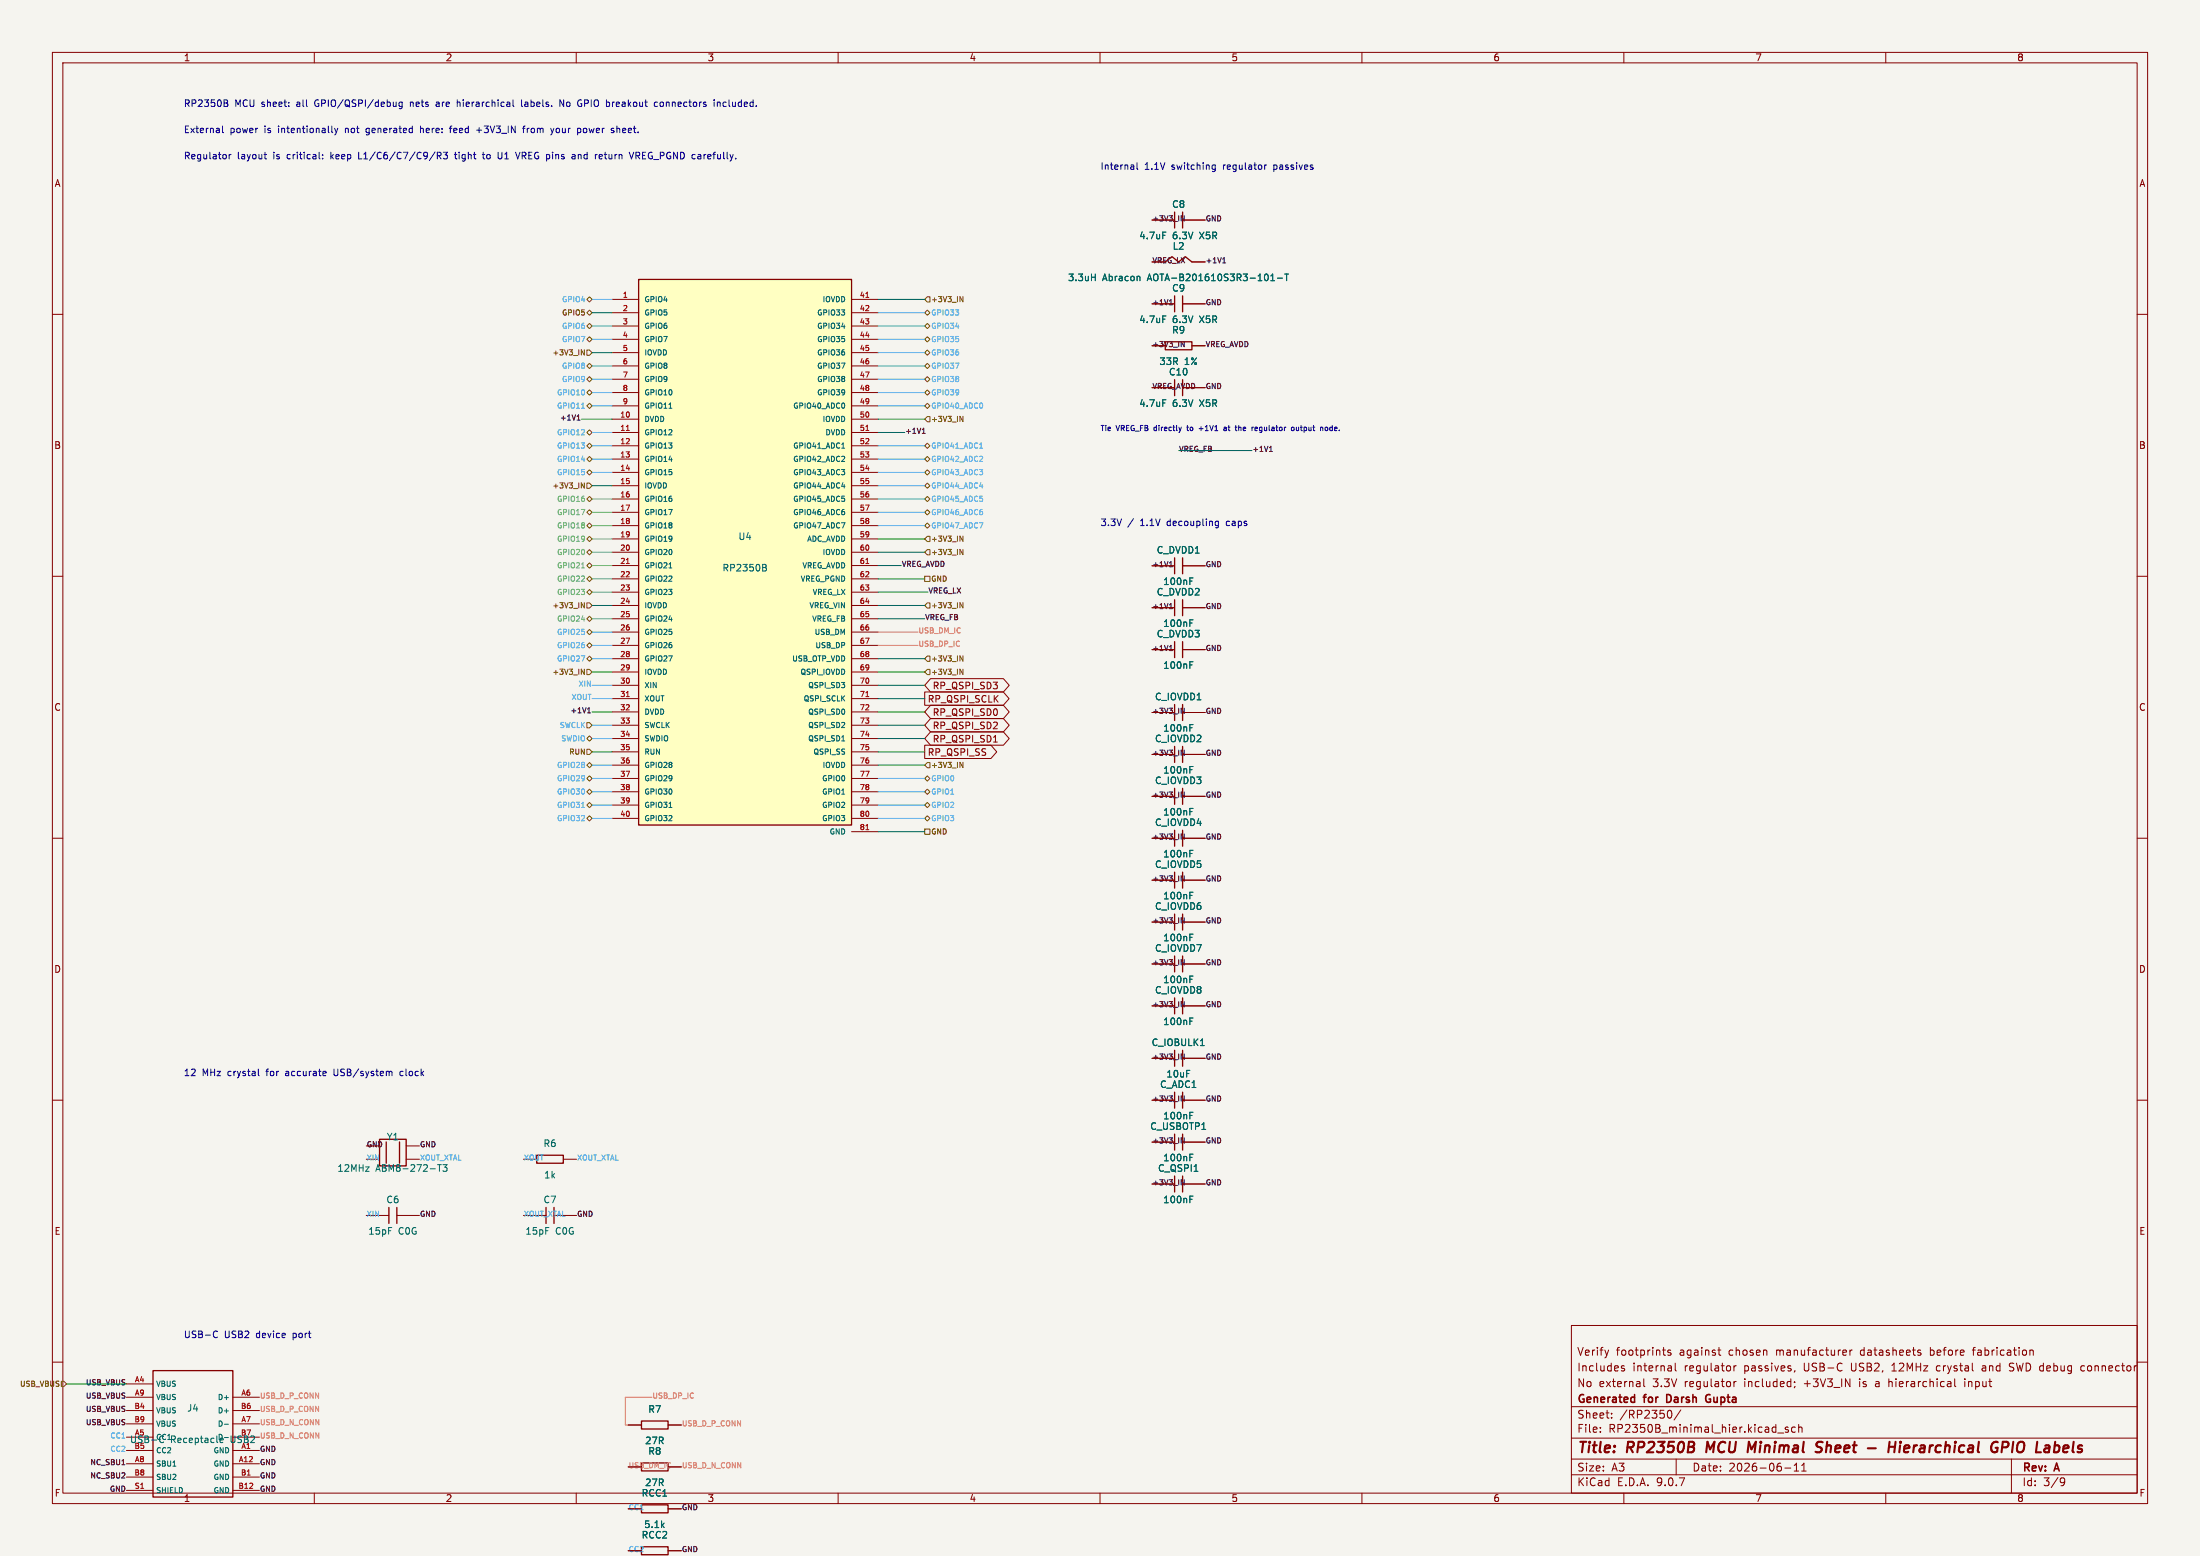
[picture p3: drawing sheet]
<svg xmlns="http://www.w3.org/2000/svg" width="420mm" height="297mm" viewBox="0 0 420 297" stroke-linecap="round" stroke-linejoin="round" font-family="sans-serif">
<path d="M0 0h420v297h-420z" fill="#f5f4ef" stroke="#f5f4ef" stroke-width=".19"/>
<g fill="none" stroke="#840000" stroke-width=".19">
<path d="M10 10h400v277h-400zM12 12h396v273h-396zM60 10v2M110 10v2M160 10v2M210 10v2M260 10v2M310 10v2M360 10v2M10 60h2M408 60h2M10 110h2"/>
<path d="M219.9 116h4.3M225.8 116h4.3M408 110h2M10 160h2M219.9 160h4.3M225.8 160h4.3M408 160h2M219.9 176h4.3M225.8 176h4.3M219.9 192h4.3M225.8 192h4.3M10 210h2"/>
<path d="M219.9 210h4.3M219.9 218h4.3M225.8 210h4.3M225.8 218h4.3M408 210h2M219.9 226h4.3M225.8 226h4.3M300 253h108v32h-108zM307.1 257.7l-.4 1M317.4 257.7h.5M317.7 258.6l.2 .1M318.9 257.8l-.3-.1-.2 .2v.2l.5 .2v.3h-.5"/>
<path d="M327.9 257.7h.6M328.2 257.2v1.3l.3 .2M352.3 257.7l.2 .3-.7 .2M352.4 258.6l-.1 .1M353.2 257.7v1M353.6 257.7l-.3 .1-.1 .2M366.3 257.7l.4 .1M366.3 258.2l.4 .1v.2l-.2 .2h-.3M376.5 257.7h.6M387.6 257.8h.5l.1 .9M10 260h2M300 278.5h108"/>
<path d="M300 274.5h108M300 268.5h108M305.5 273.2v.2M305.5 272.5v.1M307.7 270.5v.2M307.7 269.8v.1M310.1 260.8l-.4-.1-.2 .2 .1 .2 .5 .2v.3h-.6M313.8 263.2v1.3l.2 .2M318.7 269.2a.8 .8 0 0 1 .5 .7 .8 .8 0 0 1-.5 .8M319 260.8l.1 .9M319.1 261.6l-.2 .1M319.1 261l-.2 .1"/>
<path d="M319.8 260.2v1.3l.2 .2M320 278.5v3M320.9 269.1l-1.3 1.9M331 260.7v1M331 263.7v1M331.4 260.7l-.2 .1-.2 .2M331.4 263.7l-.2 .1-.2 .2M339.4 273.5h1.1M341.4 272.5l-.4-.1-.2 .2 .1 .2 .5 .2v.3h-.6M342.5 279.7l.4-.4v1.5M342.6 263.8v.1M342.7 261.6l-.2 .3"/>
<path d="M342.7 264.6l-.2 .3M342.7 272.5l-.4-.1-.3 .3 .2 .6h.5M343.4 272.5l.2-.1 .3 .1 .1 .9M343.4 271.9v1.5M343.9 279.7l.5-.4v1.5M358.1 264.2v.4M360.6 263.2v1.5M360.8 263.7l-.2 .1M361.2 261.7h.8M361.3 260.5l-.1 .1M369.7 260.8v.7M373.2 263.2v1.3l.2 .2"/>
<path d="M375.1 263.2v.1M375.1 263.7v1M378.9 260.7l-.5 .1M378.9 261.1h-.3a.29 .29 0 0 0-.2 .3 .29 .29 0 0 0 .2 .3h.3M383.6 261.6l.6 .1M384 278.5v6.5M384.2 260.2h-.3l-.3 .3 .1 .3 .5 .2M397.9 260.8l-.4-.1-.3 .3 .2 .6h.5M408 260h2M60 285v2M110 285v2M119.9 296h2.6"/>
<path d="M119.9 288h2.6M127.5 296h2.6M127.5 288h2.6M160 285v2M210 285v2M260 285v2M300 281.5h108M310 285v2M340.7 280.2h1.2M342.5 280.8h.9M343.9 280.8h.9M360 285v2"/>
<path d="M393.6 282.1l.5 .1a.99 .99 0 0 1-.4 1.4h-.3M394.2 282.7l-.3 .3h-.3"/>
</g>
<g fill="none" stroke="#840000" stroke-width=".4">
<path d="M326 275.2l-.3 2M333.9 275.2l.5 1.4 .8-1.4M346.8 276l.8 .3a.51 .51 0 0 1 .2 .6 .51 .51 0 0 1-.5 .3h-.4M348 275.3a.85 .85 0 0 0-1.1 .1l-.1 .2M356.6 276.4h1.5M360.7 275.2l-.2 2M361.9 275.2l-.3 2M362.7 275.9l-.1 1.3M362.8 275.2v.2M363.9 275.9l-.3 .3-.1 .7 .2 .3h.4M364.5 276.3l-1 .2M382.2 276.3h.8a.55 .55 0 0 0 .4-.5 .55 .55 0 0 0-.3-.6h-.8l-.2 2"/>
<path d="M384.3 275.2l-.2 2M393 276l.2 .3-.2 .7"/>
</g>
<path d="M311.9 266.7l.1 .1M312 266.2v1.5M312 267.6l-.1 .1M318.5 266.2h-.3v1.5h.3M326.3 267h.2M326.3 266.2a.75 .75 0 0 0-.7 .7 .75 .75 0 0 0 .7 .8l.2-.1" fill="none" stroke="#840000" stroke-width=".3"/>
<g fill="none" stroke="#840000" stroke-width=".25">
<path d="M224.2 114.5v3M225.8 114.5v3M224.2 158.5v3M225.8 158.5v3M224.2 174.5v3M225.8 174.5v3M224.2 190.5v3M225.8 190.5v3M224.2 208.5v3M224.2 216.5v3M225.8 208.5v3M225.8 216.5v3"/>
<path d="M224.2 224.5v3M225.8 224.5v3M122.5 295.2h5v1.6h-5zM122.5 287.2h5v1.6h-5z"/>
</g>
<g fill="none" stroke="#006464" stroke-width=".19">
<path d="M227.1 118.9h.5M227.1 118.3h.7M227.1 178.9h.5M227.1 178.3h.7M227.1 162.9h.5M227.1 162.3h.7M227.1 194.9h.5M227.1 194.3h.7M227.1 212.9h.5M227.1 212.3h.7M227.1 220.9h.5M227.1 220.3h.7"/>
<path d="M227.1 228.9h.5M227.1 228.3h.7"/>
</g>
<path d="M121.9 53.3h40.7v104.2h-40.7z" fill="#ffffc2"/>
<g fill="none" stroke="#840000" stroke-width=".25">
<path d="M121.9 53.3h40.7v104.2h-40.7zM222.5 50l1.2-1 1.3 1 1.3-1 1.2 1M224.2 40.5v3M224.2 56.5v3M225.8 40.5v3M225.8 56.5v3M222.5 65.2h5v1.6h-5zM224.2 72.5v3M225.8 72.5v3M224.2 106.5v3M225.8 106.5v3M224.2 122.5v3"/>
<path d="M224.2 134.5v3M225.8 122.5v3M225.8 134.5v3M224.2 142.5v3M224.2 150.5v3M225.8 142.5v3M225.8 150.5v3M224.2 166.5v3M225.8 166.5v3M224.2 182.5v3M225.8 182.5v3M72.5 217.5h5v5h-5z"/>
<path d="M73.7 218v4M76.3 218v4M224.2 200.5v3M225.8 200.5v3M74.2 230.5v3M75.8 230.5v3M102.5 220.5h5v1.5h-5zM104.2 230.5v3M105.8 230.5v3M29.2 261.6h15.2v24.1h-15.2zM122.5 271.2h5v1.6h-5zM122.5 279.2h5v1.6h-5z"/>
</g>
<g fill="none" stroke="#840000" stroke-width=".19">
<path d="M116.8 57.2h5.1M116.8 59.7h5.1M162.6 57.2h5M162.6 59.7h5M219.9 42h4.3M219.9 50h2.6M219.9 58h4.3M225.8 42h4.3M225.8 58h4.3M227.5 50h2.6M116.8 62.2h5.1M116.8 64.8h5.1"/>
<path d="M116.8 67.3h5.1M116.8 69.9h5.1M116.8 72.4h5.1M116.8 74.9h5.1M116.8 77.5h5.1M162.6 62.2h5M162.6 64.8h5M162.6 67.3h5M162.6 69.9h5M162.6 72.4h5M162.6 74.9h5M162.6 77.5h5"/>
<path d="M219.9 74h4.3M219.9 66h2.6M225.8 74h4.3M227.5 66h2.6M116.8 80h5.1M116.8 82.6h5.1M116.8 85.1h5.1M116.8 87.6h5.1M116.8 90.2h5.1M116.8 92.7h5.1M116.8 95.3h5.1M116.8 97.8h5.1"/>
<path d="M162.6 80h5M162.6 82.6h5M162.6 85.1h5M162.6 87.6h5M162.6 90.2h5M162.6 92.7h5M162.6 95.3h5M162.6 97.8h5M116.8 100.3h5.1M116.8 102.9h5.1M116.8 105.4h5.1M116.8 108h5.1"/>
<path d="M116.8 110.5h5.1M116.8 113h5.1M116.8 115.6h5.1M116.8 118.1h5.1M162.6 100.3h5M162.6 102.9h5M162.6 105.4h5M162.6 108h5M162.6 110.5h5M162.6 113h5M162.6 115.6h5M162.6 118.1h5"/>
<path d="M219.9 108h4.3M219.9 116h4.3M225.8 108h4.3M225.8 116h4.3M116.8 120.7h5.1M116.8 123.2h5.1M116.8 125.7h5.1M116.8 128.3h5.1M116.8 130.8h5.1M116.8 133.4h5.1M116.8 135.9h5.1M116.8 138.4h5.1"/>
<path d="M162.6 120.7h5M162.6 123.2h5M162.6 125.7h5M162.6 128.3h5M162.6 130.8h5M162.6 133.4h5M162.6 135.9h5M162.6 138.4h5M176.5 132.1h15l1.1 1.3-1.1 1.2h-15zM177.6 129.5h14l1.1 1.3-1.1 1.3h-14l-1.1-1.3zM177.6 134.6h14l1.1 1.3-1.1 1.3h-14l-1.1-1.3zM177.6 139.7h14l1.1 1.3-1.1 1.2h-14l-1.1-1.2z"/>
<path d="M177.6 137.2h14l1.1 1.2-1.1 1.3h-14l-1.1-1.3zM219.9 124h4.3M219.9 136h4.3M225.8 124h4.3M225.8 136h4.3M116.8 141h5.1M116.8 143.5h5.1M116.8 146.1h5.1M116.8 148.6h5.1M116.8 151.1h5.1M116.8 153.7h5.1M116.8 156.2h5.1"/>
<path d="M162.6 141h5M162.6 143.5h5M162.6 146.1h5M162.6 148.6h5M162.6 151.1h5M162.6 153.7h5M162.6 156.2h5M162.6 158.8h5M176.5 142.2h12.7l1.1 1.3-1.1 1.3h-12.7zM189.7 141.6h.7M219.9 144h4.3M219.9 152h4.3"/>
<path d="M219.9 160h4.3M225.8 144h4.3M225.8 152h4.3M225.8 160h4.3M219.9 168h4.3M219.9 176h4.3M225.8 168h4.3M225.8 176h4.3M219.9 184h4.3M219.9 192h4.3M225.8 184h4.3M225.8 192h4.3"/>
<path d="M69.9 218.7h2.6M77.5 218.7h2.6M219.9 202h4.3M219.9 210h4.3M219.9 218h4.3M225.8 202h4.3M225.8 210h4.3M225.8 218h4.3M69.9 221.3h2.6M69.9 232h4.3M75.8 232h4.3M77.5 221.3h2.6"/>
<path d="M99.9 221.3h2.6M99.9 232h4.3M105.8 232h4.3M107.5 221.3h2.6M219.9 226h4.3M225.8 226h4.3M24.1 264.2h5.1M24.1 266.7h5.1M24.1 269.2h5.1M24.1 271.8h5.1M24.1 274.3h5.1M24.1 276.9h5.1"/>
<path d="M24.1 279.4h5.1M44.4 266.7h5.1M44.4 269.2h5.1M44.4 271.8h5.1M44.4 274.3h5.1M44.4 276.9h5.1M44.4 279.4h5.1M119.9 272h2.6M119.9 280h2.6M127.5 272h2.6M127.5 280h2.6M24.1 281.9h5.1"/>
<path d="M24.1 284.5h5.1M44.4 281.9h5.1M44.4 284.5h5.1M119.9 288h2.6M119.9 296h2.6M127.5 288h2.6M127.5 296h2.6"/>
</g>
<g fill="none" stroke="#006464" stroke-width=".19">
<path d="M208.4 52.9h.7M209.1 52.3v1.3M217.4 52.7l.2 .2v.7M222 44.3h.6M241.8 52.3a.79 .79 0 0 1 0 1.3M242.6 53.6h.7M242.6 52.7l.4-.4v1.3M243.9 53.1h.9M245.3 52.3h.7M245.6 52.3v1.3M127.7 77.9h.6M161.2 77.1v.6"/>
<path d="M222 76.3h.6M222 60.3h.6M160.6 88.1h.7M160.6 89.6h.7l-.4 .4M160.6 99.8h.7l-.4 1M160.7 85.5h.6M160.7 92.8h.6M161.2 87.2v.3M161.2 90.1v.4M161.2 95.2v.4M161.2 97.7v.4M127.7 108.4h.6"/>
<path d="M145.6 107.7l.6 .1 .1 .3-.3 .2M145.6 108.3h.4M146 108.3l.3 .3v.3l-.7 .1M227.1 110.9h.5M227.1 110.3h.7M227.1 118.9h.5M227.1 118.3h.7M227.1 126.9h.5M227.1 126.3h.7M227.1 138.9h.5M227.1 138.3h.7M127.7 154.1h.6"/>
<path d="M160.7 141.4h.6M227.1 146.9h.5M227.1 146.3h.7M227.1 154.9h.5M227.1 154.3h.7M227.1 170.9h.5M227.1 170.3h.7M227.1 162.9h.5M227.1 162.3h.7M227.1 178.9h.5M227.1 178.3h.7M227.1 186.9h.5"/>
<path d="M227.1 186.3h.7M227.1 194.9h.5M227.1 194.3h.7M229.2 199.6h.7M227.1 212.9h.5M227.1 212.3h.7M83.9 222.3v1.3M85.3 222.3l-.4 .5 .4 .1v.6l-.2 .1-.5-.1M227.1 228.9h.5M227.1 228.3h.7M227.1 220.9h.5M227.1 220.3h.7"/>
<path d="M33 279.9h.6M42.8 271.9h.8M42.8 274.4h.8"/>
</g>
<path d="M165.3 56.8h.6M119.6 82.2h.5M165.3 82.2h.6M119.6 107.6h.5M165.3 107.6h.6M119.6 133h.5M165.3 133h.6M165.3 158.4h.6" fill="none" stroke="#a90000" stroke-width=".19"/>
<g fill="none" stroke="#725600" stroke-width=".19">
<path d="M112.5 56.6l.5 .6-.5 .5-.5-.5zM112.5 59.2l.5 .5-.5 .5-.5-.5zM176.5 59.7l.5-.5 .5 .5-.5 .5zM177 56.6h.5v1.1h-.5l-.5-.5zM183.3 56.6l.5 1v-1M111 66.8l.5 1v-1M112 66.8h.5l.5 .5-.5 .5h-.5zM112.5 61.7l.5 .5-.5 .5-.5-.5zM112.5 64.3l.5 .5-.5 .5-.5-.5zM112.5 74.4l.5 .5-.5 .5-.5-.5zM112.5 77l.5 .5-.5 .5-.5-.5zM112.5 71.9l.5 .5-.5 .5-.5-.5z"/>
<path d="M112.5 69.3l.5 .6-.5 .5-.5-.5zM176.5 72.4l.5-.5 .5 .5-.5 .5zM176.5 69.9l.5-.6 .5 .6-.5 .5zM176.5 64.8l.5-.5 .5 .5-.5 .5zM176.5 67.3l.5-.5 .5 .5-.5 .5zM176.5 77.5l.5-.5 .5 .5-.5 .5zM176.5 62.2l.5-.5 .5 .5-.5 .5zM177 74.4l.5 .5-.5 .5-.5-.5zM177 79.5h.5v1h-.5l-.5-.5zM183.3 79.5l.5 1v-1M111 92.2l.5 1v-1M112 92.2h.5l.5 .5-.5 .5h-.5z"/>
<path d="M112.5 84.6l.5 .5-.5 .5-.5-.5zM112.5 82l.5 .6-.5 .5-.5-.5zM112.5 99.8l.5 .5-.5 .5-.5-.5zM112.5 94.7l.5 .6-.5 .5-.5-.5zM112.5 89.7l.5 .5-.5 .5-.5-.5zM112.5 97.3l.5 .5-.5 .5-.5-.5zM112.5 87.1l.5 .5-.5 .5-.5-.5zM176.5 92.7l.5-.5 .5 .5-.5 .5zM176.5 90.2l.5-.5 .5 .5-.5 .5zM176.5 87.6l.5-.5 .5 .5-.5 .5zM176.5 85.1l.5-.5 .5 .5-.5 .5zM176.5 97.8l.5-.5 .5 .5-.5 .5z"/>
<path d="M176.5 95.3l.5-.6 .5 .6-.5 .5zM111 115l.5 1v-1M112 115.1h.5l.5 .5-.5 .5h-.5zM112.5 117.6l.5 .5-.5 .5-.5-.5zM112.5 110l.5 .5-.5 .5-.5-.5zM112.5 107.4l.5 .6-.5 .5-.5-.5zM112.5 102.4l.5 .5-.5 .5-.5-.5zM112.5 104.9l.5 .5-.5 .5-.5-.5zM112.5 112.5l.5 .5-.5 .5-.5-.5zM176.5 110h1v1h-1zM176.5 100.3l.5-.5 .5 .5-.5 .5zM177 104.9h.5v1h-.5l-.5-.5z"/>
<path d="M177 115.1h.5v1h-.5l-.5-.5zM177 102.4h.5v1h-.5l-.5-.5zM183.3 104.9l.5 1v-1M183.3 102.3l.5 1v-1M183.3 115l.5 1v-1M111 127.7l.5 1v-1M112 127.8h.5l.5 .5-.5 .5h-.5zM112 137.9h.5l.5 .5-.5 .5h-.5zM112.5 120.1l.5 .6-.5 .5-.5-.5zM112.5 122.7l.5 .5-.5 .5-.5-.5zM112.5 125.2l.5 .5-.5 .5-.5-.5zM177 127.8h.5v1h-.5l-.5-.5z"/>
<path d="M177 125.2h.5v1h-.5l-.5-.5zM183.3 125.2l.5 1v-1M183.3 127.7l.5 1v-1M112 143h.5l.5 .5-.5 .5h-.5zM112.5 150.6l.5 .5-.5 .5-.5-.5zM112.5 155.7l.5 .5-.5 .5-.5-.5zM112.5 153.2l.5 .5-.5 .5-.5-.5zM112.5 148.1l.5 .5-.5 .5-.5-.5zM112.5 145.5l.5 .6-.5 .5-.5-.5zM112.5 140.5l.5 .5-.5 .5-.5-.5zM176.5 156.2l.5-.5 .5 .5-.5 .5zM176.5 151.1l.5-.5 .5 .5-.5 .5z"/>
<path d="M176.5 158.2h1v1.1h-1zM176.5 153.7l.5-.5 .5 .5-.5 .5zM176.5 148.6l.5-.5 .5 .5-.5 .5zM177 145.5h.5v1.1h-.5l-.5-.5zM183.3 145.5l.5 1v-1M11.7 263.7h.5l.5 .5-.5 .5h-.5z"/>
</g>
<g fill="none" stroke="#46a5eb" stroke-width=".19">
<path d="M113 57.2h3.8M167.6 59.7h8.9M111 77.9h.6M113 62.2h3.8M113 64.8h3.8M113 69.9h3.8M113 72.4h3.8M113 74.9h3.8M113 77.5h3.8M167.6 62.2h8.9M167.6 64.8h8.9M167.6 69.9h8.9"/>
<path d="M167.6 72.4h8.9M167.6 74.9h8.9M167.6 67.3h8.9M167.6 77.5h8.9M113 87.6h3.8M113 90.2h3.8M113 85.1h3.8M113 82.6h3.8M167.6 87.6h8.9M167.6 90.2h8.9M167.6 85.1h8.9M167.6 95.3h8.9"/>
<path d="M167.6 97.8h8.9M167.6 92.7h8.9M187 85.5h.6M167.6 100.3h8.9M113 138.4h3.8M113 133.4h3.8M113 130.8h3.8M113 125.7h3.8M113 123.2h3.8M113 120.7h3.8M111 154.1h.6M113 151.1h3.8"/>
<path d="M113 156.2h3.8M113 153.7h3.8M113 148.6h3.8M113 141h3.8M113 146.1h3.8M167.6 151.1h8.9M167.6 156.2h8.9M167.6 153.7h8.9M167.6 148.6h8.9"/>
</g>
<path d="M113 97.8h3.8M113 95.3h3.8M111 108.4h.6M113 118.1h3.8M113 108h3.8M113 100.3h3.8M113 105.4h3.8M113 110.5h3.8M113 113h3.8M113 102.9h3.8" fill="none" stroke="#78b969" stroke-width=".19"/>
<g fill="none" stroke="#0f0f0f" stroke-width=".19">
<path d="M223.3 58.2h.5M223.4 57.4l.1-.2v1M225.5 41.2l.6 1v-1M233.4 50.2h.6M233.5 49.4l.2-.2v1M110.3 79.4l.2-.2v1M225.5 65.2l.6 1v-1M110.2 80.2h.5M176.1 82.7h.5M176.2 82l.1-.3v1M242.3 86.2h.6M242.4 85.4l.2-.2v1"/>
<path d="M223.3 116.2h.5M223.3 108.2h.5M223.4 107.4l.1-.2v1M223.4 115.4l.1-.2v1M112.2 136.1h.5M112.3 135.3l.2-.2v1M223.3 124.2h.5M223.4 123.4l.1-.2v1M225.5 135.2l.6 1v-1M225.5 143.2l.6 1v-1M225.5 151.2l.6 1v-1M225.5 159.2l.6 1v-1"/>
<path d="M225.5 167.2l.6 1v-1M225.5 175.2l.6 1v-1M225.5 183.2l.6 1v-1M225.5 191.2l.6 1v-1M225.5 201.2l.6 1v-1M225.5 209.2l.6 1v-1M225.5 217.2l.6 1v-1M225.5 225.2l.6 1v-1M23.3 279.6h.5"/>
</g>
<g fill="none" stroke="#009600" stroke-width=".19">
<path d="M113 59.7h3.8M167.6 57.2h8.9M113 67.3h3.8M111 80h5.8M113 92.7h3.8M167.6 80h8.9M167.6 82.6h5.1M225 86h14M113 115.6h3.8M167.6 105.4h8.9M167.6 108h4.5M167.6 113h9.5"/>
<path d="M167.6 102.9h8.9M167.6 115.6h8.9M167.6 110.5h8.9M167.6 118.1h8.9M113 135.9h3.8M113 128.3h3.8M167.6 135.9h8.9M167.6 130.8h8.9M167.6 128.3h8.9M167.6 133.4h8.9M167.6 125.7h8.9M167.6 138.4h8.9"/>
<path d="M113 143.5h3.8M167.6 143.5h8.9M167.6 146.1h8.9M167.6 141h8.9M167.6 158.8h8.9M12.7 264.2h11.4"/>
</g>
<path d="M167.6 123.2h7.7M167.6 120.7h7.7M124.5 266.7h-5.1v5.3h.5" fill="none" stroke="#f57855" stroke-width=".19"/>
<g fill="none" stroke="#0000c2" stroke-width=".19">
<path d="M42.8 19.1l.6 .1v.2l-.2 .3M42.8 19.7h.4M43.2 19.7l.3 .2-.1 .3-.6 .1M75.6 19.5v.8M76.8 19.5h-.4l-.2 .2 .1 .6h.5M76.8 19.5v1l-.3 .3-.3-.1M78.3 19.5v.8M78.5 19.5l-.2 .1M83.7 19.5h-.4M83.7 19.8h-.3l-.2 .2 .1 .3h.4M87.3 19.6l.4-.1 .1 .2M87.3 19.1v1.2"/>
<path d="M97.9 19.1v1l.2 .2M99.6 19.1v1l.1 .2M100.4 19.5h-.2M100.4 19.8l-.2 .2 .2 .3M107.6 19.1v1.2l-.7-1.2v1.2M125 19.5h.5M126.5 19.5h-.3l-.2 .2 .1 .5 .1 .1h.3M136.3 19.1v.1M136.3 19.5v.8M136.9 19.6l.2-.1h.3l.1 .8M136.9 19.5v.8M138.1 19.6v.6"/>
<path d="M42.5 24.1v1l.2 .2M43.7 29.5v.8M44.1 29.5l-.4 .2M50.4 29.5h.5M50.6 30.1l.3 .2M61 30.3h.1M61.6 30.2v.1M61.6 29.5v.2M63.3 24.1v1l.2 .2M63.9 24.5l.3 .8M64.2 25.3l-.3 .5M64.5 24.5l-.3 .8"/>
<path d="M68.5 29.1v1.2h.6M69.9 25.7l.2 .1M70.1 24.5l-.2 .2v.4l.2 .2M75.6 20.2v.1M80.3 24.1v1.2M80.6 24.5l-.3 .1M83.1 29l-1.1 1.6M83.5 29.7h.6l.1-.2-.1-.3-.6-.1v1.2M83.8 29.7l.4 .6M84.6 29.1h.8l-.4 .4 .4 .2v.5l-.2 .1-.6-.1M85.8 24.5h.5M86.3 24.1l-.3 .1v1.1"/>
<path d="M86.7 29.5h.5M86.9 29.1v1l.3 .2M91 24.8h.9M91.5 24.4v.9M92.1 29.5h.5M92.2 29.1v1l.4 .2M95.8 29.1v1.1l-.2 .1h-.4M99.3 29.1l-.5 1.2M99.7 24.5h.5M100.2 24.1l-.3 .1v1.1M100.7 24.5v.8M100.8 24.5l-.1 .2"/>
<path d="M105.1 24.5l.3 .8M105.4 25.3l-.1 .3M105.7 24.5l-.3 .8M106.4 24.5l-.2 .2v.4l.2 .2M109.7 29.5l.1 .8M109.8 30.3h-.1M109.8 29.8h-.1M110.4 29.5v.8M110.6 29.5l-.2 .1M111.6 24.5l-.2 .2v.4l.2 .2M114.4 29.5h.4l.2 .3-.6 .1M114.4 30.3h.5"/>
<path d="M117.8 24.1v1.2M118.3 24.5h-.3l-.2 .1M121 29.1l-.4 1.2M121.7 29.7l.4 .6M122 29.1h-.6v1.2M122 29.7h-.6M125 20.3h.5M216.4 31.5l.1 .8M216.5 32.3h-.2M216.5 31.8h-.2M217.1 31.1v1l.1 .2M231.5 32.3h.5"/>
<path d="M231.5 31.5h.5M232 31.5v1l-.2 .3-.4-.1M241.4 31.5v.8M241.8 31.5l-.4 .2M225.5 81.5l-.2 .7M226.5 81.5h.4M228.9 81.8h.8M232.1 99.5h.5M232.6 99.5v1l-.2 .3-.3-.1M233.7 81.6h.4v.6M234.1 81.8l-.5 .2 .2 .2h.3M236.5 81.2v1"/>
<path d="M236.8 81.5l-.3 .1M239.6 81.9l.5-.1-.1-.2-.3-.1-.1 .2v.5h.4M246.6 81.6h.4v.6l-.4-.1zM247.5 81.5v.7h.4M253 81.6h.4v.6l-.4-.1zM232.1 100.3h.5M49.3 204.1v1l.2 .2M63.8 204.1v1l.2 .2M74.5 204.5l.3 .2v.6M76.8 204.5h-.3l-.2 .2 .1 .5 .4 .1M41 254.1l.5 .1M41.5 255.2l-.5 .1"/>
</g>
<g font-size="2.8" fill="#840000">
<text x="301" y="277.9">Title:</text>
<text x="310.6" y="277.9">RP2350B</text>
<text x="326.6" y="277.9">MCU</text>
<text x="335.3" y="277.9">Minimal</text>
<text x="349.1" y="277.9">Sheet</text>
<text x="359.8" y="277.9">-</text>
<text x="364.6" y="277.9">Hierarchical</text>
<text x="385" y="277.9">GPIO</text>
<text x="394.3" y="277.9">Labels</text>
</g>
<g font-size="2.1" fill="#840000">
<text x="301" y="262">Includes</text>
<text x="301" y="259">Verify</text>
<text x="308.5" y="259">footprints</text>
<text x="311.6" y="262">internal</text>
<text x="320.7" y="259">against</text>
<text x="321.6" y="262">regulator</text>
<text x="330.2" y="259">chosen</text>
<text x="333.1" y="262">passives,</text>
<text x="339.3" y="259">manufacturer</text>
<text x="344.6" y="262">USB-C</text>
<text x="353.8" y="262">USB2,</text>
<text x="355.6" y="259">datasheets</text>
<text x="361.7" y="262">12MHz</text>
<text x="369" y="259">before</text>
<text x="370.4" y="262">crystal</text>
<text x="377.4" y="259">fabrication</text>
<text x="379.2" y="262">and</text>
<text x="384.6" y="262">SWD debug</text>
<text x="398.6" y="262">connector</text>
<text x="301" y="268.2">Generated</text>
<text x="301" y="265">No</text>
<text x="305.2" y="265">external</text>
<text x="313.9" y="268.2">for</text>
<text x="315.6" y="265">3.3V</text>
<text x="318.8" y="268.2">Darsh</text>
<text x="321.7" y="265">regulator</text>
<text x="326.9" y="268.2">Gupta</text>
<text x="333.3" y="265">included;</text>
<text x="344.8" y="265">+3V3_IN</text>
<text x="355.5" y="265">is</text>
<text x="358.7" y="265">a</text>
<text x="361.4" y="265">hierarchical</text>
<text x="376" y="265">input</text>
<text x="301" y="273.7">File:</text>
<text x="301" y="271">Sheet:</text>
<text x="307.1" y="273.7">RP2350B_minimal_hier.kicad_sch</text>
<text x="309.2" y="271">/RP2350/</text>
<text x="301" y="281.1">Size:</text>
<text x="307.6" y="281.1">A3</text>
<text x="323" y="281.1">Date:</text>
<text x="330" y="281.1">2026-06-11</text>
<text x="386" y="281.3">Rev:</text>
<text x="392.4" y="281.3">A</text>
<text x="301" y="283.9">KiCad</text>
<text x="308.7" y="283.9">E.D.A.</text>
<text x="316.3" y="283.9">9.0.7</text>
<text x="386" y="283.9">Id:</text>
<text x="390.1" y="283.9">3/9</text>
</g>
<g font-size="1.8" fill="#840000">
<text x="35" y="11.9">1</text>
<text x="85" y="11.9">2</text>
<text x="135" y="11.9">3</text>
<text x="185" y="11.9">4</text>
<text x="235" y="11.9">5</text>
<text x="285" y="11.9">6</text>
<text x="335" y="11.9">7</text>
<text x="385" y="11.9">8</text>
<text x="10.3" y="35.9">A</text>
<text x="408.3" y="35.9">A</text>
<text x="10.3" y="85.9">B</text>
<text x="408.2" y="85.9">B</text>
<text x="178" y="131.8">RP_QSPI_SD3</text>
<text x="10.3" y="135.9">C</text>
<text x="177" y="134.3">RP_QSPI_SCLK</text>
<text x="178" y="136.8">RP_QSPI_SD0</text>
<text x="408.2" y="135.9">C</text>
<text x="178" y="141.9">RP_QSPI_SD1</text>
<text x="178" y="139.4">RP_QSPI_SD2</text>
<text x="177" y="144.5">RP_QSPI_SS</text>
<text x="10.3" y="185.9">D</text>
<text x="408.2" y="185.9">D</text>
<text x="10.3" y="235.9">E</text>
<text x="408.3" y="235.9">E</text>
<text x="10.3" y="285.9">F</text>
<text x="35" y="286.9">1</text>
<text x="85" y="286.9">2</text>
<text x="135" y="286.9">3</text>
<text x="185" y="286.9">4</text>
<text x="235" y="286.9">5</text>
<text x="285" y="286.9">6</text>
<text x="335" y="286.9">7</text>
<text x="385" y="286.9">8</text>
<text x="408.3" y="285.9">F</text>
</g>
<g font-size="1.8" fill="#0000c2">
<text x="35" y="20.6">RP2350B</text>
<text x="44.8" y="20.6">MCU sheet:</text>
<text x="56.9" y="20.6">all</text>
<text x="60.5" y="20.6">GPIO/QSPI/debug</text>
<text x="79" y="20.6">nets</text>
<text x="84.1" y="20.6">are</text>
<text x="88.3" y="20.6">hierarchical</text>
<text x="100.8" y="20.6">labels.</text>
<text x="108.3" y="20.6">No</text>
<text x="112" y="20.6">GPIO breakout</text>
<text x="127" y="20.6">connectors</text>
<text x="138.6" y="20.6">included.</text>
<text x="35" y="25.6">External</text>
<text x="43.9" y="25.6">power</text>
<text x="50.6" y="25.6">is</text>
<text x="53.4" y="25.6">intentionally</text>
<text x="66.4" y="25.6">not</text>
<text x="70.5" y="25.6">generated</text>
<text x="81.1" y="25.6">here:</text>
<text x="87" y="25.6">feed</text>
<text x="92.2" y="25.6">+3V3_IN</text>
<text x="101.4" y="25.6">from</text>
<text x="106.9" y="25.6">your</text>
<text x="112.1" y="25.6">power</text>
<text x="118.8" y="25.6">sheet.</text>
<text x="35" y="30.6">Regulator</text>
<text x="45.3" y="30.6">layout</text>
<text x="52.3" y="30.6">is</text>
<text x="55.1" y="30.6">critical:</text>
<text x="63.6" y="30.6">keep</text>
<text x="69.1" y="30.6">L1/C6/C7/C9/R3</text>
<text x="87.7" y="30.6">tight</text>
<text x="93.3" y="30.6">to</text>
<text x="96.3" y="30.6">U1</text>
<text x="100" y="30.6">VREG pins</text>
<text x="111.1" y="30.6">and</text>
<text x="115.7" y="30.6">return</text>
<text x="122.5" y="30.6">VREG_PGND carefully.</text>
<text x="210" y="32.6">Internal</text>
<text x="218.5" y="32.6">1.1V</text>
<text x="223.8" y="32.6">switching</text>
<text x="233.8" y="32.6">regulator</text>
<text x="243.6" y="32.6">passives</text>
<text x="210" y="100.6">3.3V</text>
<text x="215.3" y="100.6">/</text>
<text x="217.8" y="100.6">1.1V</text>
<text x="223.1" y="100.6">decoupling</text>
<text x="234.6" y="100.6">caps</text>
<text x="35" y="205.6">12</text>
<text x="38.6" y="205.6">MHz</text>
<text x="43.6" y="205.6">crystal</text>
<text x="51.2" y="205.6">for</text>
<text x="55" y="205.6">accurate</text>
<text x="64.4" y="205.6">USB/system</text>
<text x="77.2" y="205.6">clock</text>
<text x="35" y="255.6">USB-C</text>
<text x="42.8" y="255.6">USB2</text>
<text x="49" y="255.6">device</text>
<text x="56.2" y="255.6">port</text>
</g>
<g font-size="1.8" fill="#006464">
<text x="223.7" y="39.9">C8</text>
<text x="217.4" y="45.9">4.7uF</text>
<text x="223.8" y="47.9">L2</text>
<text x="223.8" y="45.9">6.3V</text>
<text x="229.1" y="45.9">X5R</text>
<text x="203.8" y="53.9">3.3uH</text>
<text x="210.5" y="53.9">Abracon</text>
<text x="219.2" y="53.9">AOTA-B201610S3R3-101-T</text>
<text x="223.7" y="55.9">C9</text>
<text x="217.4" y="61.9">4.7uF</text>
<text x="223.7" y="63.9">R9</text>
<text x="223.8" y="61.9">6.3V</text>
<text x="229.1" y="61.9">X5R</text>
<text x="221.2" y="69.9">33R</text>
<text x="223.1" y="71.9">C10</text>
<text x="226.1" y="69.9">1%</text>
<text x="217.4" y="77.9">4.7uF</text>
<text x="223.8" y="77.9">6.3V</text>
<text x="229.1" y="77.9">X5R</text>
<text x="140.9" y="103.3">U4</text>
<text x="220.7" y="105.9">C_DVDD1</text>
<text x="137.8" y="109.3">RP2350B</text>
<text x="220.7" y="113.9">C_DVDD2</text>
<text x="222" y="111.9">100nF</text>
<text x="222" y="119.9">100nF</text>
<text x="220.7" y="121.9">C_DVDD3</text>
<text x="222" y="127.9">100nF</text>
<text x="220.4" y="133.9">C_IOVDD1</text>
<text x="220.4" y="141.9">C_IOVDD2</text>
<text x="222" y="139.9">100nF</text>
<text x="220.4" y="149.9">C_IOVDD3</text>
<text x="222" y="147.9">100nF</text>
<text x="222" y="155.9">100nF</text>
<text x="220.4" y="157.9">C_IOVDD4</text>
<text x="220.4" y="165.9">C_IOVDD5</text>
<text x="222" y="163.9">100nF</text>
<text x="220.4" y="173.9">C_IOVDD6</text>
<text x="222" y="171.9">100nF</text>
<text x="222" y="179.9">100nF</text>
<text x="220.4" y="181.9">C_IOVDD7</text>
<text x="220.4" y="189.9">C_IOVDD8</text>
<text x="222" y="187.9">100nF</text>
<text x="222" y="195.9">100nF</text>
<text x="219.8" y="199.9">C_IOBULK1</text>
<text x="221.4" y="207.9">C_ADC1</text>
<text x="222.6" y="205.9">10uF</text>
<text x="219.5" y="215.9">C_USBOTP1</text>
<text x="222" y="213.9">100nF</text>
<text x="73.7" y="217.9">Y1</text>
<text x="103.7" y="219.1">R6</text>
<text x="222" y="221.9">100nF</text>
<text x="64.3" y="223.9">12MHz</text>
<text x="71.7" y="223.9">ABM8-272-T3</text>
<text x="103.8" y="225.1">1k</text>
<text x="221" y="223.9">C_QSPI1</text>
<text x="73.7" y="229.9">C6</text>
<text x="103.7" y="229.9">C7</text>
<text x="222" y="229.9">100nF</text>
<text x="70.2" y="235.9">15pF</text>
<text x="76" y="235.9">C0G</text>
<text x="100.2" y="235.9">15pF</text>
<text x="106" y="235.9">C0G</text>
<text x="35.6" y="269.6">J4</text>
<text x="123.7" y="269.9">R7</text>
<text x="24.7" y="275.6">USB-C</text>
<text x="32.5" y="275.6">Receptacle</text>
<text x="44.1" y="275.6">USB2</text>
<text x="123.1" y="275.9">27R</text>
<text x="123.7" y="277.9">R8</text>
<text x="122.4" y="285.9">RCC1</text>
<text x="123.1" y="283.9">27R</text>
<text x="122.4" y="293.9">RCC2</text>
<text x="122.9" y="291.9">5.1k</text>
</g>
<g font-size="1.4" fill="#0f0f0f">
<text x="219.9" y="42.5">+3V3_IN</text>
<text x="230.1" y="42.5">GND</text>
<text x="219.9" y="50.5">VREG_LX</text>
<text x="230.1" y="50.5">+1V1</text>
<text x="219.9" y="58.5">+1V1</text>
<text x="230.1" y="58.5">GND</text>
<text x="219.9" y="66.5">+3V3_IN</text>
<text x="230.1" y="66.5">VREG_AVDD</text>
<text x="219.9" y="74.5">VREG_AVDD</text>
<text x="230.1" y="74.5">GND</text>
<text x="106.8" y="80.5">+1V1</text>
<text x="172.7" y="83">+1V1</text>
<text x="225" y="86.5">VREG_FB</text>
<text x="239" y="86.5">+1V1</text>
<text x="172.1" y="108.4">VREG_AVDD</text>
<text x="177.1" y="113.5">VREG_LX</text>
<text x="219.9" y="108.5">+1V1</text>
<text x="230.1" y="108.5">GND</text>
<text x="176.5" y="118.6">VREG_FB</text>
<text x="219.9" y="116.5">+1V1</text>
<text x="230.1" y="116.5">GND</text>
<text x="219.9" y="124.5">+1V1</text>
<text x="230.1" y="124.5">GND</text>
<text x="108.8" y="136.3">+1V1</text>
<text x="219.9" y="136.5">+3V3_IN</text>
<text x="230.1" y="136.5">GND</text>
<text x="219.9" y="144.5">+3V3_IN</text>
<text x="230.1" y="144.5">GND</text>
<text x="219.9" y="152.5">+3V3_IN</text>
<text x="230.1" y="152.5">GND</text>
<text x="219.9" y="160.5">+3V3_IN</text>
<text x="230.1" y="160.5">GND</text>
<text x="219.9" y="168.5">+3V3_IN</text>
<text x="230.1" y="168.5">GND</text>
<text x="219.9" y="176.5">+3V3_IN</text>
<text x="230.1" y="176.5">GND</text>
<text x="219.9" y="184.5">+3V3_IN</text>
<text x="230.1" y="184.5">GND</text>
<text x="219.9" y="192.5">+3V3_IN</text>
<text x="230.1" y="192.5">GND</text>
<text x="219.9" y="202.5">+3V3_IN</text>
<text x="230.1" y="202.5">GND</text>
<text x="219.9" y="210.5">+3V3_IN</text>
<text x="230.1" y="210.5">GND</text>
<text x="69.9" y="219.2">GND</text>
<text x="80.1" y="219.2">GND</text>
<text x="219.9" y="218.5">+3V3_IN</text>
<text x="230.1" y="218.5">GND</text>
<text x="219.9" y="226.5">+3V3_IN</text>
<text x="230.1" y="226.5">GND</text>
<text x="80.1" y="232.5">GND</text>
<text x="110.1" y="232.5">GND</text>
<text x="16.3" y="267.2">USB_VBUS</text>
<text x="16.3" y="264.6">USB_VBUS</text>
<text x="16.3" y="269.7">USB_VBUS</text>
<text x="16.3" y="272.2">USB_VBUS</text>
<text x="17.1" y="279.9">NC_SBU1</text>
<text x="49.5" y="277.3">GND</text>
<text x="49.5" y="279.9">GND</text>
<text x="17.1" y="282.4">NC_SBU2</text>
<text x="20.8" y="284.9">GND</text>
<text x="49.5" y="282.4">GND</text>
<text x="49.5" y="284.9">GND</text>
<text x="130.1" y="288.5">GND</text>
<text x="130.1" y="296.5">GND</text>
</g>
<g font-size="1.4" fill="#46a5eb">
<text x="107.1" y="57.9">GPIO4</text>
<text x="107.1" y="63">GPIO6</text>
<text x="107.1" y="65.5">GPIO7</text>
<text x="177.7" y="65.5">GPIO35</text>
<text x="177.7" y="60.4">GPIO33</text>
<text x="177.7" y="63">GPIO34</text>
<text x="107.1" y="70.6">GPIO8</text>
<text x="177.7" y="70.6">GPIO37</text>
<text x="177.7" y="68">GPIO36</text>
<text x="106.2" y="75.7">GPIO10</text>
<text x="107.1" y="73.1">GPIO9</text>
<text x="177.7" y="73.1">GPIO38</text>
<text x="177.7" y="75.7">GPIO39</text>
<text x="106.2" y="83.3">GPIO12</text>
<text x="106.2" y="78.2">GPIO11</text>
<text x="177.7" y="78.2">GPIO40_ADC0</text>
<text x="106.2" y="85.8">GPIO13</text>
<text x="106.2" y="88.4">GPIO14</text>
<text x="177.7" y="88.4">GPIO42_ADC2</text>
<text x="177.7" y="85.8">GPIO41_ADC1</text>
<text x="106.2" y="90.9">GPIO15</text>
<text x="177.7" y="93.4">GPIO44_ADC4</text>
<text x="177.7" y="90.9">GPIO43_ADC3</text>
<text x="177.7" y="96">GPIO45_ADC5</text>
<text x="177.7" y="101.1">GPIO47_ADC7</text>
<text x="177.7" y="98.5">GPIO46_ADC6</text>
<text x="106.2" y="121.4">GPIO25</text>
<text x="106.2" y="123.9">GPIO26</text>
<text x="106.2" y="126.5">GPIO27</text>
<text x="110.3" y="131.3">XIN</text>
<text x="109" y="133.8">XOUT</text>
<text x="106.7" y="139.2">SWCLK</text>
<text x="107" y="141.7">SWDIO</text>
<text x="106.2" y="149.3">GPIO29</text>
<text x="106.2" y="146.8">GPIO28</text>
<text x="177.7" y="149.3">GPIO0</text>
<text x="106.2" y="151.9">GPIO30</text>
<text x="106.2" y="154.4">GPIO31</text>
<text x="177.7" y="151.9">GPIO1</text>
<text x="177.7" y="154.4">GPIO2</text>
<text x="106.2" y="156.9">GPIO32</text>
<text x="177.7" y="156.9">GPIO3</text>
<text x="69.9" y="221.7">XIN</text>
<text x="80.1" y="221.7">XOUT_XTAL</text>
<text x="99.9" y="221.7">XOUT</text>
<text x="110.1" y="221.7">XOUT_XTAL</text>
<text x="69.9" y="232.5">XIN</text>
<text x="99.9" y="232.5">XOUT_XTAL</text>
<text x="20.9" y="274.8">CC1</text>
<text x="20.9" y="277.3">CC2</text>
<text x="119.9" y="288.5">CC1</text>
<text x="119.9" y="296.5">CC2</text>
</g>
<g font-size="1.4" fill="#a90000">
<text x="118.8" y="56.9">1</text>
<text x="118.8" y="59.4">2</text>
<text x="164" y="56.9">41</text>
<text x="164" y="59.4">42</text>
<text x="118.8" y="62">3</text>
<text x="118.8" y="64.5">4</text>
<text x="164" y="62">43</text>
<text x="164" y="64.5">44</text>
<text x="118.8" y="67.1">5</text>
<text x="118.8" y="69.6">6</text>
<text x="164" y="67.1">45</text>
<text x="164" y="69.6">46</text>
<text x="118.8" y="72.1">7</text>
<text x="118.8" y="74.7">8</text>
<text x="118.8" y="77.2">9</text>
<text x="164" y="72.1">47</text>
<text x="164" y="74.7">48</text>
<text x="164" y="77.2">49</text>
<text x="118.3" y="79.8">10</text>
<text x="118.3" y="82.3">11</text>
<text x="164" y="79.8">50</text>
<text x="164" y="82.3">51</text>
<text x="118.3" y="84.8">12</text>
<text x="118.3" y="87.4">13</text>
<text x="118.3" y="89.9">14</text>
<text x="164" y="84.8">52</text>
<text x="164" y="87.4">53</text>
<text x="164" y="89.9">54</text>
<text x="118.3" y="92.5">15</text>
<text x="118.3" y="95">16</text>
<text x="164" y="92.5">55</text>
<text x="164" y="95">56</text>
<text x="118.3" y="97.5">17</text>
<text x="118.3" y="100.1">18</text>
<text x="164" y="97.5">57</text>
<text x="164" y="100.1">58</text>
<text x="118.3" y="102.6">19</text>
<text x="118.3" y="105.2">20</text>
<text x="118.3" y="107.7">21</text>
<text x="164" y="102.6">59</text>
<text x="164" y="105.2">60</text>
<text x="164" y="107.7">61</text>
<text x="118.3" y="110.2">22</text>
<text x="118.3" y="112.8">23</text>
<text x="164" y="110.2">62</text>
<text x="164" y="112.8">63</text>
<text x="118.3" y="115.3">24</text>
<text x="118.3" y="117.9">25</text>
<text x="164" y="115.3">64</text>
<text x="164" y="117.9">65</text>
<text x="118.3" y="120.4">26</text>
<text x="118.3" y="122.9">27</text>
<text x="118.3" y="125.5">28</text>
<text x="164" y="120.4">66</text>
<text x="164" y="122.9">67</text>
<text x="164" y="125.5">68</text>
<text x="118.3" y="128">29</text>
<text x="118.3" y="130.6">30</text>
<text x="164" y="128">69</text>
<text x="164" y="130.6">70</text>
<text x="118.3" y="133.1">31</text>
<text x="118.3" y="135.6">32</text>
<text x="164" y="133.1">71</text>
<text x="164" y="135.6">72</text>
<text x="118.3" y="138.2">33</text>
<text x="118.3" y="140.7">34</text>
<text x="118.3" y="143.3">35</text>
<text x="164" y="138.2">73</text>
<text x="164" y="140.7">74</text>
<text x="164" y="143.3">75</text>
<text x="118.3" y="145.8">36</text>
<text x="118.3" y="148.3">37</text>
<text x="164" y="145.8">76</text>
<text x="164" y="148.3">77</text>
<text x="118.3" y="150.9">38</text>
<text x="118.3" y="153.4">39</text>
<text x="118.3" y="156">40</text>
<text x="164" y="150.9">78</text>
<text x="164" y="153.4">79</text>
<text x="164" y="156">80</text>
<text x="164" y="158.5">81</text>
<text x="25.6" y="263.9">A4</text>
<text x="25.6" y="269">B4</text>
<text x="25.6" y="266.4">A9</text>
<text x="45.9" y="269">B6</text>
<text x="46" y="266.4">A6</text>
<text x="25.6" y="271.5">B9</text>
<text x="46" y="271.5">A7</text>
<text x="25.6" y="281.7">B8</text>
<text x="25.6" y="279.1">A8</text>
<text x="45.5" y="279.1">A12</text>
<text x="45.9" y="281.7">B1</text>
<text x="25.6" y="284.2">S1</text>
<text x="45.4" y="284.2">B12</text>
</g>
<g font-size="1.4" fill="#006464">
<text x="122.9" y="57.9">GPIO4</text>
<text x="156.9" y="57.9">IOVDD</text>
<text x="122.9" y="60.4">GPIO5</text>
<text x="122.9" y="63">GPIO6</text>
<text x="122.9" y="65.5">GPIO7</text>
<text x="155.9" y="60.4">GPIO33</text>
<text x="155.9" y="63">GPIO34</text>
<text x="155.9" y="65.5">GPIO35</text>
<text x="122.9" y="68">IOVDD</text>
<text x="122.9" y="70.6">GPIO8</text>
<text x="155.9" y="68">GPIO36</text>
<text x="155.9" y="70.6">GPIO37</text>
<text x="122.9" y="73.1">GPIO9</text>
<text x="122.9" y="75.7">GPIO10</text>
<text x="155.9" y="73.1">GPIO38</text>
<text x="155.9" y="75.7">GPIO39</text>
<text x="122.9" y="78.2">GPIO11</text>
<text x="122.9" y="80.7">DVDD</text>
<text x="122.9" y="83.3">GPIO12</text>
<text x="151.3" y="78.2">GPIO40_ADC0</text>
<text x="156.9" y="80.7">IOVDD</text>
<text x="157.4" y="83.3">DVDD</text>
<text x="122.9" y="85.8">GPIO13</text>
<text x="122.9" y="88.4">GPIO14</text>
<text x="151.3" y="85.8">GPIO41_ADC1</text>
<text x="151.3" y="88.4">GPIO42_ADC2</text>
<text x="122.9" y="90.9">GPIO15</text>
<text x="122.9" y="93.4">IOVDD</text>
<text x="122.9" y="96">GPIO16</text>
<text x="151.3" y="90.9">GPIO43_ADC3</text>
<text x="151.3" y="93.4">GPIO44_ADC4</text>
<text x="151.3" y="96">GPIO45_ADC5</text>
<text x="122.9" y="98.5">GPIO17</text>
<text x="122.9" y="101.1">GPIO18</text>
<text x="151.3" y="98.5">GPIO46_ADC6</text>
<text x="151.3" y="101.1">GPIO47_ADC7</text>
<text x="122.9" y="103.6">GPIO19</text>
<text x="122.9" y="106.1">GPIO20</text>
<text x="154" y="103.6">ADC_AVDD</text>
<text x="156.9" y="106.1">IOVDD</text>
<text x="122.9" y="108.7">GPIO21</text>
<text x="122.9" y="111.2">GPIO22</text>
<text x="122.9" y="113.8">GPIO23</text>
<text x="152.7" y="111.2">VREG_PGND</text>
<text x="153" y="108.7">VREG_AVDD</text>
<text x="155" y="113.8">VREG_LX</text>
<text x="122.9" y="116.3">IOVDD</text>
<text x="122.9" y="118.8">GPIO24</text>
<text x="154.4" y="116.3">VREG_VIN</text>
<text x="154.9" y="118.8">VREG_FB</text>
<text x="122.9" y="121.4">GPIO25</text>
<text x="122.9" y="123.9">GPIO26</text>
<text x="155.4" y="121.4">USB_DM</text>
<text x="155.5" y="123.9">USB_DP</text>
<text x="122.9" y="126.5">GPIO27</text>
<text x="122.9" y="129">IOVDD</text>
<text x="122.9" y="131.5">XIN</text>
<text x="151.1" y="126.5">USB_OTP_VDD</text>
<text x="152.7" y="129">QSPI_IOVDD</text>
<text x="154.1" y="131.5">QSPI_SD3</text>
<text x="122.9" y="134.1">XOUT</text>
<text x="122.9" y="136.6">DVDD</text>
<text x="153.3" y="134.1">QSPI_SCLK</text>
<text x="154.1" y="136.6">QSPI_SD0</text>
<text x="122.9" y="139.2">SWCLK</text>
<text x="122.9" y="141.7">SWDIO</text>
<text x="154.1" y="139.2">QSPI_SD2</text>
<text x="154.1" y="141.7">QSPI_SD1</text>
<text x="122.9" y="144.2">RUN</text>
<text x="122.9" y="146.8">GPIO28</text>
<text x="122.9" y="149.3">GPIO29</text>
<text x="155.1" y="144.2">QSPI_SS</text>
<text x="156.8" y="149.3">GPIO0</text>
<text x="156.9" y="146.8">IOVDD</text>
<text x="122.9" y="151.9">GPIO30</text>
<text x="122.9" y="154.4">GPIO31</text>
<text x="156.8" y="151.9">GPIO1</text>
<text x="156.8" y="154.4">GPIO2</text>
<text x="122.9" y="156.9">GPIO32</text>
<text x="156.8" y="156.9">GPIO3</text>
<text x="158.2" y="159.5">GND</text>
<text x="29.7" y="264.9">VBUS</text>
<text x="29.7" y="267.4">VBUS</text>
<text x="29.7" y="270">VBUS</text>
<text x="41.4" y="267.4">D+</text>
<text x="41.4" y="270">D+</text>
<text x="25.6" y="274.1">A5</text>
<text x="29.7" y="272.5">VBUS</text>
<text x="29.7" y="275">CC1</text>
<text x="41.4" y="272.5">D-</text>
<text x="41.4" y="275">D-</text>
<text x="45.9" y="274.1">B7</text>
<text x="25.6" y="276.6">B5</text>
<text x="29.7" y="277.6">CC2</text>
<text x="29.7" y="280.1">SBU1</text>
<text x="40.6" y="277.6">GND</text>
<text x="40.6" y="280.1">GND</text>
<text x="46" y="276.6">A1</text>
<text x="29.7" y="282.7">SBU2</text>
<text x="29.7" y="285.2">SHIELD</text>
<text x="40.6" y="282.7">GND</text>
<text x="40.6" y="285.2">GND</text>
</g>
<g font-size="1.4" fill="#725600">
<text x="177.7" y="57.9">+3V3_IN</text>
<text x="107.1" y="60.4">GPIO5</text>
<text x="105.3" y="68">+3V3_IN</text>
<text x="177.7" y="80.7">+3V3_IN</text>
<text x="105.3" y="93.4">+3V3_IN</text>
<text x="177.7" y="106.1">+3V3_IN</text>
<text x="177.7" y="103.6">+3V3_IN</text>
<text x="177.7" y="111.2">GND</text>
<text x="105.3" y="116.3">+3V3_IN</text>
<text x="177.7" y="116.3">+3V3_IN</text>
<text x="105.3" y="129">+3V3_IN</text>
<text x="177.7" y="129">+3V3_IN</text>
<text x="177.7" y="126.5">+3V3_IN</text>
<text x="108.5" y="144.2">RUN</text>
<text x="177.7" y="146.8">+3V3_IN</text>
<text x="177.7" y="159.5">GND</text>
<text x="3.7" y="264.9">USB_VBUS</text>
</g>
<g font-size="1.4" fill="#0000c2">
<text x="210" y="82.5">Tie</text>
<text x="213.1" y="82.5">VREG_FB directly</text>
<text x="227.1" y="82.5">to</text>
<text x="229.6" y="82.5">+1V1</text>
<text x="234.6" y="82.5">at</text>
<text x="237.1" y="82.5">the</text>
<text x="240.5" y="82.5">regulator</text>
<text x="248.3" y="82.5">output</text>
<text x="254.1" y="82.5">node.</text>
</g>
<g font-size="1.4" fill="#78b969">
<text x="106.2" y="96">GPIO16</text>
<text x="106.2" y="101.1">GPIO18</text>
<text x="106.2" y="98.5">GPIO17</text>
<text x="106.2" y="103.6">GPIO19</text>
<text x="106.2" y="106.1">GPIO20</text>
<text x="106.2" y="111.2">GPIO22</text>
<text x="106.2" y="108.7">GPIO21</text>
<text x="106.2" y="113.8">GPIO23</text>
<text x="106.2" y="118.8">GPIO24</text>
</g>
<g font-size="1.4" fill="#f57855">
<text x="175.3" y="121.1">USB_DM_IC</text>
<text x="175.3" y="123.6">USB_DP_IC</text>
<text x="49.5" y="267.2">USB_D_P_CONN</text>
<text x="49.5" y="269.7">USB_D_P_CONN</text>
<text x="124.5" y="267.2">USB_DP_IC</text>
<text x="49.5" y="272.2">USB_D_N_CONN</text>
<text x="49.5" y="274.8">USB_D_N_CONN</text>
<text x="130.1" y="272.5">USB_D_P_CONN</text>
<text x="119.9" y="280.5">USB_DM_IC</text>
<text x="130.1" y="280.5">USB_D_N_CONN</text>
</g>
</svg>
